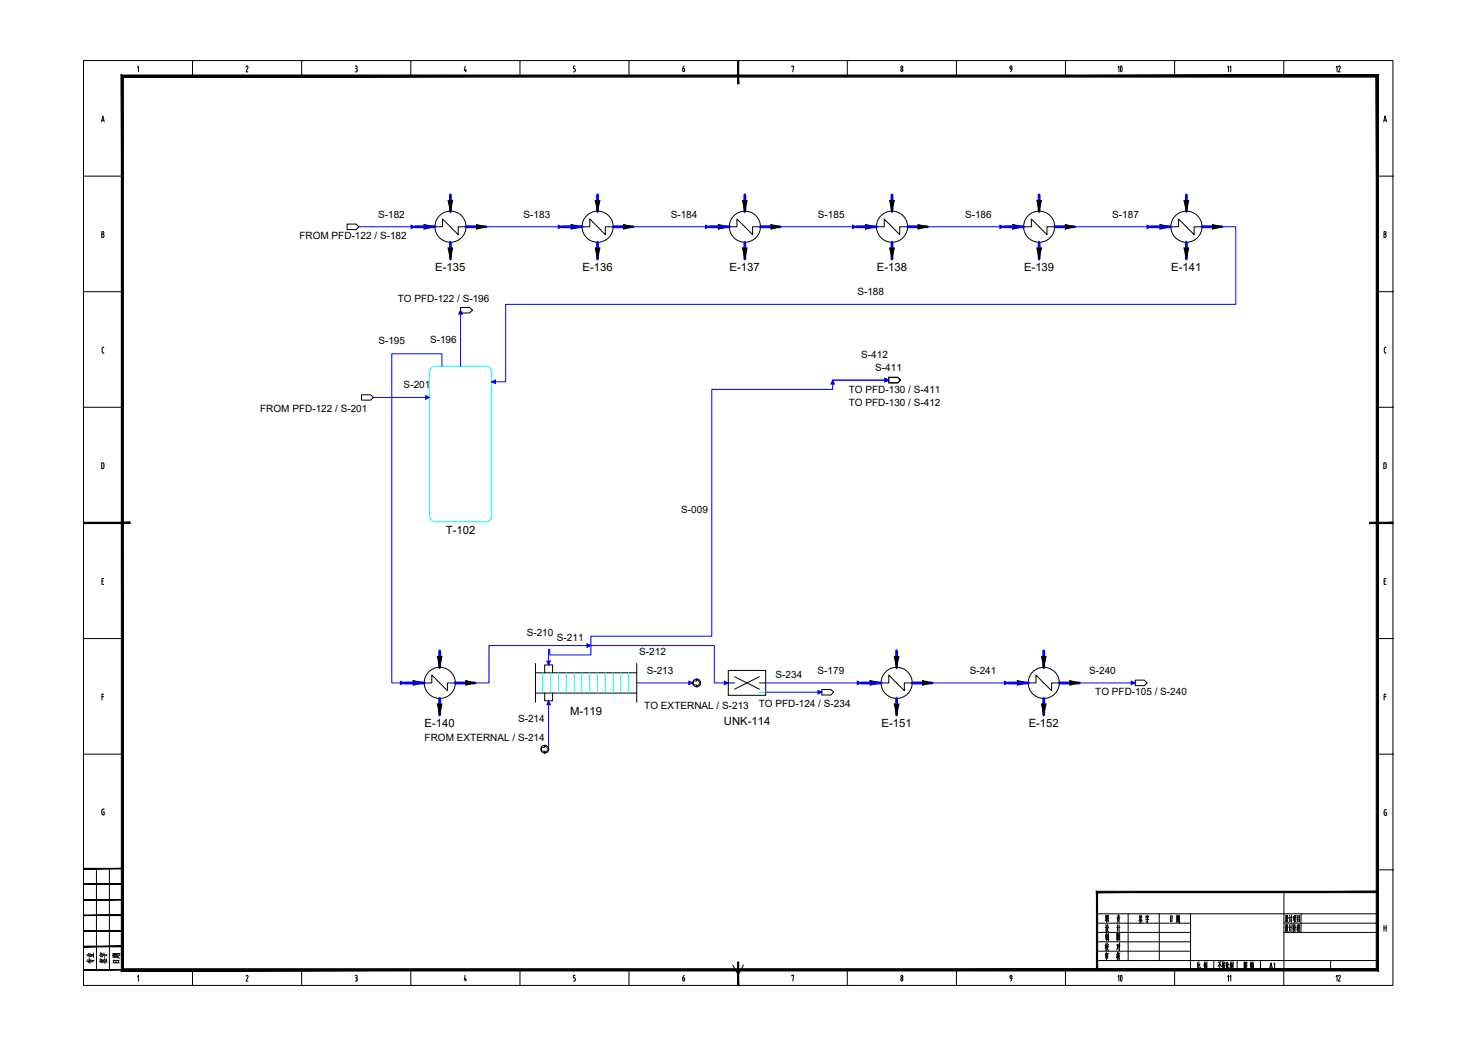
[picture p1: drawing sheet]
<svg xmlns="http://www.w3.org/2000/svg" width="420mm" height="297mm" viewBox="0 0 420 297" stroke-linecap="round" stroke-linejoin="round" font-family="sans-serif">
<g fill="none" stroke="#000" stroke-width=".28">
<path d="M23.7 17.2h372.3v262.9h-372.3zM39.1 19.1l.3-.3v1.6M54.7 17.2h.1M54.7 17.2v4.4M70 19l.4-.2 .1 .5M70.4 19.3l-.4 1.1h.5M85.8 17.2h.1M85.8 17.2v4.4M101 18.8l.5 .1v.4l-.2 .2M101.1 19.5h.1M101.3 19.5l.2 .4M101.5 19.9v.2"/>
<path d="M116.8 17.2h.1M116.8 17.2v4.4M132.2 18.8l-.2 1.3h.6M132.4 19.7v.7M147.8 17.2h.1M147.8 17.2v4.4M163.3 19.5l.3 .4M163.5 18.8h-.5v.7h.3M163.6 19.9l-.3 .5M178.8 17.2h.1M178.8 17.2v4.4M194.5 18.7l-.4 .8"/>
<path d="M194.6 19.9v.2M194.6 19.9l-.1-.4h-.4l.1 .8h.3l.1-.3M209.8 17.2h.1M225.1 19v-.2h.5l-.2 1.6M240.9 17.2h.1M240.9 17.2v4.4M256.1 19.9l.3-.4 .3 .4M256.1 19.9l.3 .5 .2-.5M271.9 17.2h.1M271.9 17.2v4.4M287.6 19.1v.8l-.3 .5M287.7 19.1l-.2-.3a.45 .45 0 0 0-.4 .5 .45 .45 0 0 0 .5 .4"/>
<path d="M302.9 17.2h.1M302.9 17.2v4.4M333.9 17.2h.1M333.9 17.2v4.4M364.9 17.2h.1M364.9 17.2v4.4M28.9 34.7l.3-1.7 .4 1.7M29 34.2h.5M101 20.4h.2M101.5 20l-.2 .4M163 20.4h.3M393.3 34.7l.4-1.7 .5 1.7"/>
<path d="M393.5 34.2h.5M23.7 50.1h11.1M391.5 50.1h4.5M396 50.1h.1M28.9 66.6h.3M29.2 65.9h-.3v1.6h.3M29.3 66.6l.3 .4-.3 .5M29.3 65.8l.2 .4-.2 .3M393.4 66.6l.6 .2v.4l-.3 .3M393.7 65.9h-.3v1.6h.3M393.7 65.8l.3 .4-.3 .3M23.7 82.9h11.1"/>
<path d="M29 99.1v.8M29.1 99.9l.1 .4 .3 .1M29.5 98.7l-.3 .1-.1 .3M391.5 82.9h4.5M393.5 99.1v.8M393.6 99.9l.2 .4M393.8 98.7h.2M393.8 98.7l-.2 .4M396 82.9h.1M23.7 115.8h11.1M391.5 115.8h4.5M393.8 100.4h.2"/>
<path d="M396 115.8h.1M28.9 131.6l.6 .2 .1 .9-.2 .4-.5 .1zM394 132.1v.6M394.1 132l-.2-.4h-.5v1.6l.5-.1 .2-.4M396 148.7h.1M29 165.2h.4M29.5 164.5h-.5v1.6h.5M393.5 165.2h.4M394 164.5h-.5v1.6h.5M23.7 181.5h11.1M29 198h.5M29.5 197.3h-.5v1.7"/>
<path d="M391.5 181.5h4.5M393.5 198h.5M394 197.3h-.5v1.7M396 181.5h.1M23.7 214.4h11.1M391.5 214.4h4.5M396 214.4h.1M28.9 230.4v.8M29.4 230.7h.2v.9l-.5-.1-.1-.4M29.6 230h-.5l-.1 .4M393.9 230.9h.2v.9h-.3M394.1 230.2l-.6 .2v1.1l.3 .3"/>
<path d="M27.4 246.9v28.8M31.1 246.9v28.8M311.9 259.7h79.6M320.7 259.7v13.3M329.6 259.7v13.3M338.4 259.7v16M365 253.5v22.2M369.9 259.7v5.3M391.5 247.3h4.5M396 247.3h.1M39.1 277.6l.3-.4v1.7M54.7 275.7v4.4"/>
<path d="M70 277.5l.4-.2 .1 .5M70.4 277.8l-.4 1.1h.5M85.8 275.7v4.4M101 277.2l.5 .2v.4l-.2 .1 .2 .4M101.1 278h.1M101.5 278.3v.2M101.5 278.5l-.1 .3-.4 .1M116.8 275.7v4.4M132.2 277.2l-.2 1.3h.6M132.4 278.2v.7M147.8 275.7v4.4M163 278.9h.3"/>
<path d="M163.3 277.9l.3 .4-.3 .6M163.5 277.2h-.5v.8h.3M178.8 275.7v4.4M194.3 278h-.2v.7l.4 .1 .1-.3M194.4 277.9l.2 .4M194.5 277.2l-.4 .8M194.6 278.3v.2M208.3 274.3l1.5 2.7 1.6-2.7M225.1 277.4v-.2h.5l-.2 1.7M240.9 275.7v4.4M256.2 278a.38 .38 0 0 1 .5 .4 .38 .38 0 0 1-.6 .3zM271.9 275.7v4.4"/>
<path d="M287.1 277.8l.3 .3M287.4 278.2h.2M287.6 277.6v.8l-.3 .5M287.7 277.6l-.3-.4-.3 .6M302.9 275.7v4.4M311.9 273h79.6M311.9 262.4h26.5M311.9 265h26.5M311.9 267.7h26.5M311.9 270.4h26.5M324 261.6l.1 .4M324.1 260.1l-.2 .8"/>
<path d="M324.1 260.5v.3M324.2 261.6l.1 .3M324.2 260.8l.5 .8M324.3 260.4l-.3 .1M324.4 261.3l-.4 .1M324.4 260.1l-.6 1.6M324.4 261.5l-.1 .6M324.5 260.5v.4M324.6 262.1l-.7 .1M324.7 260.4l-.3 .1M325.8 260.4l-.1 .5M326.1 260l.1 .4"/>
<path d="M326.1 261.1v1.1l-.2-.3M326.3 260.8l-.4 .1M326.3 260.7l-.1 .4M326.5 260.4l-.7 .1M326.5 260.4l-.1 .4M326.5 261.4l-.8 .1M332.7 260.3v1.7M333.1 261.1h-.4M333.1 261.7l-.4 .2M333.2 260.4l-.5 .1M333.2 260.3l-.1 1.6M333.9 275.7v4.4"/>
<path d="M334.5 260.1v1.3M334.5 261.6l-.1 .6M334.7 261.6l.1 .3M334.8 260.8h-.3M334.8 261.1h-.3M334.8 260v1.4M334.9 260.5l-.5 .1M334.9 261.4l-.5 .1M335.1 261.3l-.2 .9M335.1 260.3v1.1M335.2 260.8h-.1M335.2 261.3h-.1"/>
<path d="M335.3 260.3v1.9l-.2-.2M335.3 260.3h-.2M340.5 273.5v1.7M340.7 274.3l-.2 .1M340.8 275l-.4 .4M340.8 273.4v1.8l.2 .2h.2v-.5M341.2 274l-.4 .6M342.4 273.8v1.7M342.5 273.4l-.3 1M342.5 274.4l.2 .3M342.7 273.8l-.2 .9M342.8 274.1l-.3 1.2"/>
<path d="M342.8 274.1l-.2 .1M342.8 273.7l-.3 .1M342.9 273.9v1M343.1 273.4v2.1l-.2-.3M345 273v2.7M346.7 273.9v1.5M346.8 273.5l-.6 1.3M346.9 274.1l.3 .6M347.2 273.4l-.9 .1M347.6 273.3v2.2l-.2-.3M347.7 274.3l-.3 .4M347.7 273.9l-.3 .1"/>
<path d="M347.8 273.7v.4M347.9 273.9l-.1 .9 .4 .6M347.9 273.3l.2 .4M348.1 274.5l-.4 1M348.2 273.8h-.4M348.3 273.7l-.1 .4M348.3 274.4l-.6 .1M348.6 273.5v1.7M348.9 274.3l-.3 .1M348.9 274.9l-.3 .5M349 273.4v1.8l.2 .2h.2v-.5M349.3 274l-.3 .6"/>
<path d="M349.9 273.8v1.7M350 273.4l-.3 1M350 274.4l.1 .3M350.1 273.8l-.2 .9M350.3 274.1l-.3 1.2M350.3 274.1l-.3 .1M350.3 273.7l-.3 .1M350.4 273.9v1M350.5 273.4v2.1l-.1-.3M351.7 273v2.7M353.7 273.4v2.1M354 274.1l.4 .5"/>
<path d="M354 274.9l.1 .3M354 274.6l.1 .2M354.1 273.8l-.3 .5M354.2 273.9l-.2 .1M354.3 273.8l-.6 1M354.4 273.5v1.9v-.2l-.7 .1M354.4 273.5l-.7 .1M355.5 273.8v1M355.6 273.3v2.2M355.8 273.9l-.1 .9v-.2M355.8 274h-.3M355.8 274.4v1.1"/>
<path d="M355.9 273.8v.6M355.9 273.9l.4-.1-.1 .4M356.1 274.6v.8M356.3 274.9l-.4 .1M356.3 274.2l-.4 .1M356.3 274.5l-.5 .1M356.3 273.5l-.5 .1M356.3 274.4v1h-.5M364.9 275.7v4.4M365 262.4h26.5M365 265h26.5M365.4 262.9l.1 .3"/>
<path d="M365.4 260.2l.2 .3M365.5 263.5v1M365.5 263.6h-.3M365.5 260.9l-.2 .1M365.5 260.8v1M365.6 264.2l-.2 .5M365.7 264l.5 .8M365.7 261.5l-.3 .5M365.7 261.3l.6 .9M365.7 262.8l-.1 1M365.8 260.5l-.1 .6M365.8 260.3l.2-.1v.6l.3 .1"/>
<path d="M365.8 260.2v.4M366 262.8v.7l.2 .1M366 262.9h-.3M366 263.8h-.3M366 263.7l-.5 1.2M366.1 261.1h-.4M366.1 261l-.5 1.2M366.5 262.8l.2 .4M366.6 260.2l.1 .3M366.6 263.5l-.2 .1M366.6 263.4v1.2M366.7 260.8l-.2 .1"/>
<path d="M366.7 260.8l-.1 1.1M366.7 264.2l-.1 .5M366.8 261.5l-.2 .5M367 262.7v2.2M367.1 260.1v2.1M367.3 263.5l-.5 .1M367.4 260.8l-.6 .1M367.6 262.8v2M367.7 260.5v1M367.7 262.9l-.1 .1M367.8 262.8l-.1 1.4v-.2M367.9 260.5l-.3 .1"/>
<path d="M368 263.6l-.3 1.3M368 260.6v1M368 261.3l-.4 .3M368 262.9l.5 .8M368.1 262.7l-.3 1M368.2 263.5v1.4M368.2 260.8l-.3 1.4M368.2 260.2v.5M368.2 261.7l.2 .4M368.4 260.6l-.4 .1M368.4 260.5v1.1M368.5 260.2l-.5 .1"/>
<path d="M368.8 262.9v1.8M368.9 260.2v1.9M369 263.6l-.2 .1M369 263.3l-.2 .1M369 264l-.4 .2M369 262.8l-.2 .3M369.1 264l.4 .7M369.2 262.8l-.1 .9M369.4 262.8l.1 .8M369.4 261.2l-.5 .2M369.4 260.8l-.5 .1M369.4 262.9l-.2 .1"/>
<path d="M369.4 263.7l-.4 1.1M369.4 261.8l-.5 .1M369.4 263.8h-.3M369.5 260.3l-.6 .1M369.5 260.3l-.1 1.8M378.3 273v2.7M393.4 263v1.7M393.4 263.8h.7M394.1 263v1.7M54.7 280.1h.1M85.8 280.1h.1M116.8 280.1h.1"/>
<path d="M147.8 280.1h.1M178.8 280.1h.1M209.8 280.1h.1M240.9 280.1h.1M271.9 280.1h.1M302.9 280.1h.1M333.9 280.1h.1M364.9 280.1h.1"/>
<circle cx="256.3" cy="19.1" r=".32"/>
<circle cx="256.3" cy="277.6" r=".32"/>
</g>
<g fill="#000" stroke="#000" stroke-width=".28">
<path d="M209.7 17.2l.3 6.6v-6.6zM209.7 17.2l.3 6.6h-.3z"/>
<path d="M34.5 21.3l.6 254.1v-253.5zM34.5 21.3l.6 254.1-.6 .6zM35.1 275.4l-.6 .6 356.7-.6zM34.5 276l356.7-.6 .7 .6zM391.2 21.9v253.5l.7 .6zM391.2 21.9l.7-.6v254.7zM35.1 21.9h356.1l.7-.6zM34.5 21.3h357.4l-356.8 .6z"/>
<path d="M23.7 148.4v.4l13.3-.4zM23.7 148.8l13.3-.4v.4z"/>
<path d="M389.3 148.8h6.7v-.4zM389.3 148.4h6.7l-6.7 .4z"/>
<path d="M23.7 255.8h11.1v-.1zM23.7 255.7h11.1l-11.1 .1z"/>
<path d="M23.7 251.4h11.1v-.2zM23.7 251.2h11.1l-11.1 .2z"/>
<path d="M23.7 247h11.1v-.2zM23.7 246.8h11.1l-11.1 .2z"/>
<path d="M312 253.7h79.5v-.3zM311.7 253.4h79.8l-79.5 .3zM311.7 253.4l.3 22.3v-22zM311.7 253.4l.3 22.3h-.3z"/>
<path d="M23.7 275.7h11.1v-.1zM23.7 275.6h11.1l-11.1 .1z"/>
<path d="M23.7 269.1h11.1v-.2zM23.7 268.9h11.1l-11.1 .2z"/>
<path d="M23.7 264.7h11.1v-.2zM23.7 264.5h11.1l-11.1 .2z"/>
<path d="M23.7 260.3h11.1v-.2zM23.7 260.1h11.1l-11.1 .2z"/>
<path d="M209.7 273.5v6.6h.3zM209.7 273.5h.3v6.6z"/>
</g>
<!-- layer: equipment_outline -->
<path d="M207 190.6h10.7v7h-10.7z" fill="none" stroke="#000" stroke-width=".28"/>
<!-- layer: internal_symbol -->
<path d="M208.8 192.3l7.1 3.6M215.9 192.3l-7.1 3.6" fill="none" stroke="#000" stroke-width=".28"/>
<!-- layer: process_line -->
<path d="M207 194.1h1.8M215.9 194.1h1.8" fill="none" stroke="#000" stroke-width=".28"/>
<!-- layer: EQUIPMENT -->
<path d="M138 104.1h-14.1a1.76 1.76 0 0 0-1.8 1.8v40.7M138.1 104.1a1.76 1.76 0 0 1 1.7 1.8v40.7M122.1 146.6a1.76 1.76 0 0 0 1.8 1.7M123.9 148.4h14.1M139.8 146.6a1.76 1.76 0 0 1-1.7 1.7M215.9 196.8h1.8" fill="none" stroke="#0ff" stroke-width=".28"/>
<g fill="none" stroke="#00f" stroke-width=".8">
<path d="M128 55.4v4.7M169.9 55.4v4.7M211.7 55.4v4.7M253.6 55.4v4.7M295.4 55.4v4.7M337.3 55.4v4.7M118 64.5h5.6M128 68.9v4.7M132.4 64.5h5.7M159.8 64.5h5.7M169.9 68.9v4.7M174.3 64.5h5.6"/>
<path d="M201.7 64.5h5.6M211.7 68.9v4.7M216.1 64.5h5.7M243.5 64.5h5.6M253.6 68.9v4.7M258 64.5h5.6M285.4 64.5h5.6M295.4 68.9v4.7M299.8 64.5h5.7M327.2 64.5h5.6M337.3 68.9v4.7M341.7 64.5h5.6"/>
<path d="M114.9 194.1h5.7M125 185v4.7M125 198.5v4.7M129.4 194.1h5.6M244.8 194.1h5.6M254.9 185v4.7M254.9 198.5v4.7M259.3 194.1h5.7M286.7 194.1h5.6M296.7 185v4.7M296.7 198.5v4.7M301.1 194.1h5.7"/>
</g>
<g fill="#000" stroke="#000" stroke-width=".28">
<path d="M120.5 63.8l3.1 .7-3.1 .6zM127.4 57h1.3l-.7 3.1zM127.4 70.5h1.3l-.7 3.1zM135.5 63.8l2.6 .7-2.6 .6zM162.3 63.8l3.2 .7-3.2 .6zM169.2 57h1.3l-.6 3.1zM169.2 70.5h1.3l-.6 3.1zM177.3 63.8l2.6 .7-2.6 .6zM204.2 63.8l3.1 .7-3.1 .6zM211.1 57h1.3l-.7 3.1zM211.1 70.5h1.3l-.7 3.1zM219.1 63.8l2.7 .7-2.7 .6z"/>
<path d="M246 63.8l3.1 .7-3.1 .6zM252.9 57h1.3l-.6 3.1zM252.9 70.5h1.3l-.6 3.1zM261 63.8l2.6 .7-2.6 .6zM287.9 63.8l3.1 .7-3.1 .6zM294.8 57h1.3l-.7 3.1zM294.8 70.5h1.3l-.7 3.1zM302.8 63.8l2.7 .7-2.7 .6zM329.7 63.8l3.1 .7-3.1 .6zM336.6 57h1.3l-.6 3.1zM336.6 70.5h1.3l-.6 3.1zM344.7 63.8l2.6 .7-2.6 .6z"/>
<path d="M117.5 193.4l3.1 .7-3.1 .7zM124.3 186.6h1.3l-.6 3.1zM132.4 193.4l2.6 .7-2.6 .7zM247.3 193.4l3.1 .7-3.1 .7zM254.2 186.6h1.4l-.7 3.1zM262.3 193.4l2.7 .7-2.7 .7zM289.2 193.4l3.1 .7-3.1 .7zM296.1 186.6h1.3l-.7 3.1zM304.1 193.4l2.7 .7-2.7 .7zM124.3 200.1h1.3l-.6 3.1zM254.2 200.1h1.4l-.7 3.1zM296.1 200.1h1.3l-.7 3.1z"/>
</g>
<g fill="none" stroke="#000" stroke-width=".28">
<path d="M123.6 64.5h2.2v-2.2l4.4 4.4v-2.2h2.2M165.5 64.5h2.2v-2.2l4.4 4.4v-2.2h2.2M207.3 64.5h2.2v-2.2l4.4 4.4v-2.2h2.2M249.1 64.5h2.3v-2.2l4.4 4.4v-2.2h2.2M291 64.5h2.2v-2.2l4.4 4.4v-2.2h2.2M332.8 64.5h2.3v-2.2l4.4 4.4v-2.2h2.2M120.6 194.1h2.2v-2.2l4.4 4.4v-2.2h2.2M152.2 197h28.8M152.2 188.6v11M152.2 191.2h28.8M154.8 191.2v-2.2h2.3v2.2M154.8 197v2.2h2.3v-2.2"/>
<path d="M181 188.6v11M250.4 194.1h2.3v-2.2l4.4 4.4v-2.2h2.2M292.3 194.1h2.2v-2.2l4.4 4.4v-2.2h2.2"/>
<circle cx="128.1" cy="64.4" r="4.4"/>
<circle cx="169.9" cy="64.4" r="4.4"/>
<circle cx="211.8" cy="64.4" r="4.4"/>
<circle cx="253.6" cy="64.4" r="4.4"/>
<circle cx="295.4" cy="64.4" r="4.4"/>
<circle cx="337.3" cy="64.4" r="4.4"/>
<circle cx="125" cy="194.1" r="4.4"/>
<circle cx="254.9" cy="194.1" r="4.4"/>
<circle cx="296.7" cy="194.1" r="4.4"/>
</g>
<path d="M154.3 191.2v5.8M156.6 191.2v5.8M158.8 191.2v5.8M161 191.2v5.8M163.2 191.2v5.8M165.4 191.2v5.8M167.6 191.2v5.8M169.8 191.2v5.8M172.1 191.2v5.8M174.3 191.2v5.8M176.5 191.2v5.8M178.7 191.2v5.8" fill="none" stroke="#0ff" stroke-width=".28"/>
<!-- layer: STREAM -->
<g fill="none" stroke="#00f" stroke-width=".28">
<path d="M102 64.5h16M138.1 64.5h21.7M179.9 64.5h21.8M221.8 64.5h21.7M263.6 64.5h21.8M305.5 64.5h21.7M347.3 64.5h4v22h-207.6v22h-3.9M130.9 88.2v15.9M106.2 113h15.9M125.6 104.1v-3.5h-14.2v93.5h3.5M252.6 108.1h-15.9v2.6h-34.4v70.1h-34.3v2.7M155.9 199.2v13.8"/>
<path d="M168 183.5h-29v10.6h-4M168 183.5v2.7h-11.7v-1.6h-.4v4.4M168 183.5h35.1v10.6h3.9M181 194.1h15.9M217.7 194.1h27.1M217.7 196.8h15.9M265 194.1h21.7M306.8 194.1h15.9"/>
</g>
<!-- layer: STREAM_ARROW -->
<g fill="#00f" stroke="#00f" stroke-width=".28">
<path d="M236.7 108.1l.5 1.1h-1z"/>
<path d="M243.7 193.6l1.1 .5-1.1 .5z"/>
<path d="M116.9 64l1.1 .5-1.1 .5z"/>
<path d="M158.7 64l1.1 .5-1.1 .5z"/>
<path d="M200.6 64l1.1 .5-1.1 .5z"/>
<path d="M242.4 64l1.1 .5-1.1 .5z"/>
<path d="M284.3 64l1.1 .5-1.1 .5z"/>
<path d="M326.1 64l1.1 .5-1.1 .5z"/>
<path d="M139.8 108.5l1.1-.5v1z"/>
<path d="M113.8 193.6l1.1 .5-1.1 .5z"/>
<path d="M130.9 88.2l.5 1.1h-1z"/>
<path d="M121 112.5l1.1 .5-1.1 .5z"/>
<path d="M166.9 183l1.1 .5-1.1 .5z"/>
<path d="M155.5 187.9h.9l-.5 1.1z"/>
<path d="M205.9 193.6l1.1 .5-1.1 .5z"/>
<path d="M195.8 193.6l1.1 .5-1.1 .5z"/>
<path d="M155.9 199.2l.5 1.1h-.9z"/>
<path d="M232.5 196.3l1.1 .5-1.1 .5z"/>
<path d="M321.6 193.6l1.1 .5-1.1 .5z"/>
<path d="M285.5 193.6l1.2 .5-1.2 .5z"/>
<path d="M251.5 107.6l1.1 .5-1.1 .4z"/>
</g>
<!-- layer: CONNECTOR -->
<g fill="none" stroke="#000" stroke-width=".28">
<path d="M98.7 63.7h2.5l.8 .8-.8 .8h-2.5zM130.9 87.4h2.6l.8 .8-.8 .8h-2.6zM102.8 112.2h2.6l.8 .8-.8 .7h-2.6zM252.6 107.3h2.6l.8 .8-.8 .7h-2.6zM197.1 193.6h.9v-.6l1.1 1.1-1.1 1.1v-.5h-.9zM233.6 196h2.6l.8 .8-.8 .8h-2.6zM322.7 193.3h2.6l.8 .8-.8 .8h-2.6zM153.9 212.4h.9v-.5l1.1 1.1-1.1 1.1v-.6h-.9z"/>
<circle cx="198" cy="194.1" r="1.12"/>
<circle cx="154.9" cy="212.9" r="1.12"/>
</g>
<text font-size="6.6" x="315.7" y="280.8">10</text>
<text font-size="6.2" x="315.7" y="22.2">10</text>
<g font-size="5.3">
<text x="312.9" y="266">设 计</text>
<text x="27.5" y="275.2" transform="rotate(-90 27.5 275.2)">专业</text>
<text x="31.4" y="275.2" transform="rotate(-90 31.4 275.2)">签字</text>
<text x="34.9" y="274.8" transform="rotate(-90 34.9 274.8)">日期</text>
<text x="312.9" y="271.3">校 对</text>
</g>
<g font-size="4.4">
<text x="378.5" y="21.5">12</text>
<text x="363.4" y="276.6" transform="rotate(-90 363.4 276.6)">A1</text>
<text x="382.1" y="280.1" transform="rotate(-90 382.1 280.1)">12</text>
</g>
<g font-size="3.5">
<text x="350.7" y="21.5" transform="rotate(-90 350.7 21.5)">11</text>
<text x="350.7" y="280.1" transform="rotate(-90 350.7 280.1)">11</text>
</g>
<g font-size="3.2">
<text x="123.7" y="77.1">E-135</text>
<text x="165.6" y="77.1">E-136</text>
<text x="207.4" y="77.1">E-137</text>
<text x="249.3" y="77.1">E-138</text>
<text x="291.1" y="77.1">E-139</text>
<text x="333" y="77.1">E-141</text>
<text x="126.7" y="151.9">T-102</text>
<text x="162" y="203.2">M-119</text>
<text x="120.7" y="206.7">E-140</text>
<text x="205.8" y="206.1">UNK-114</text>
<text x="250.6" y="206.7">E-151</text>
<text x="292.4" y="206.7">E-152</text>
</g>
<g font-size="2.8">
<text x="107.5" y="62">S-182</text>
<text x="148.8" y="62">S-183</text>
<text x="190.7" y="62">S-184</text>
<text x="232.5" y="62">S-185</text>
<text x="274.3" y="62">S-186</text>
<text x="316.2" y="62">S-187</text>
<text x="85.1" y="68">FROM PFD-122 / S-182</text>
<text x="243.7" y="83.8">S-188</text>
<text x="113.1" y="86">TO PFD-122 / S-196</text>
<text x="107.6" y="97.9">S-195</text>
<text x="122.2" y="97.5">S-196</text>
<text x="244.8" y="101.8">S-412</text>
<text x="248.8" y="105.4">S-411</text>
<text x="114.8" y="110.3">S-201</text>
<text x="241.3" y="111.6">TO PFD-130 / S-411</text>
<text x="73.9" y="117.2">FROM PFD-122 / S-201</text>
<text x="241.3" y="115.4">TO PFD-130 / S-412</text>
<text x="193.7" y="145.8">S-009</text>
<text x="149.7" y="180.8">S-210</text>
<text x="158.3" y="182.1">S-211</text>
<text x="181.7" y="186.2">S-212</text>
<text x="183.8" y="191.7">S-213</text>
<text x="232.4" y="191.7">S-179</text>
<text x="275.7" y="191.7">S-241</text>
<text x="309.6" y="191.7">S-240</text>
<text x="220.5" y="192.8">S-234</text>
<text x="311.3" y="197.6">TO PFD-105 / S-240</text>
<text x="183.2" y="201.5">TO EXTERNAL / S-213</text>
<text x="215.7" y="201">TO PFD-124 / S-234</text>
<text x="147.3" y="205.3">S-214</text>
<text x="120.7" y="210.8">FROM EXTERNAL / S-214</text>
</g>
</svg>
